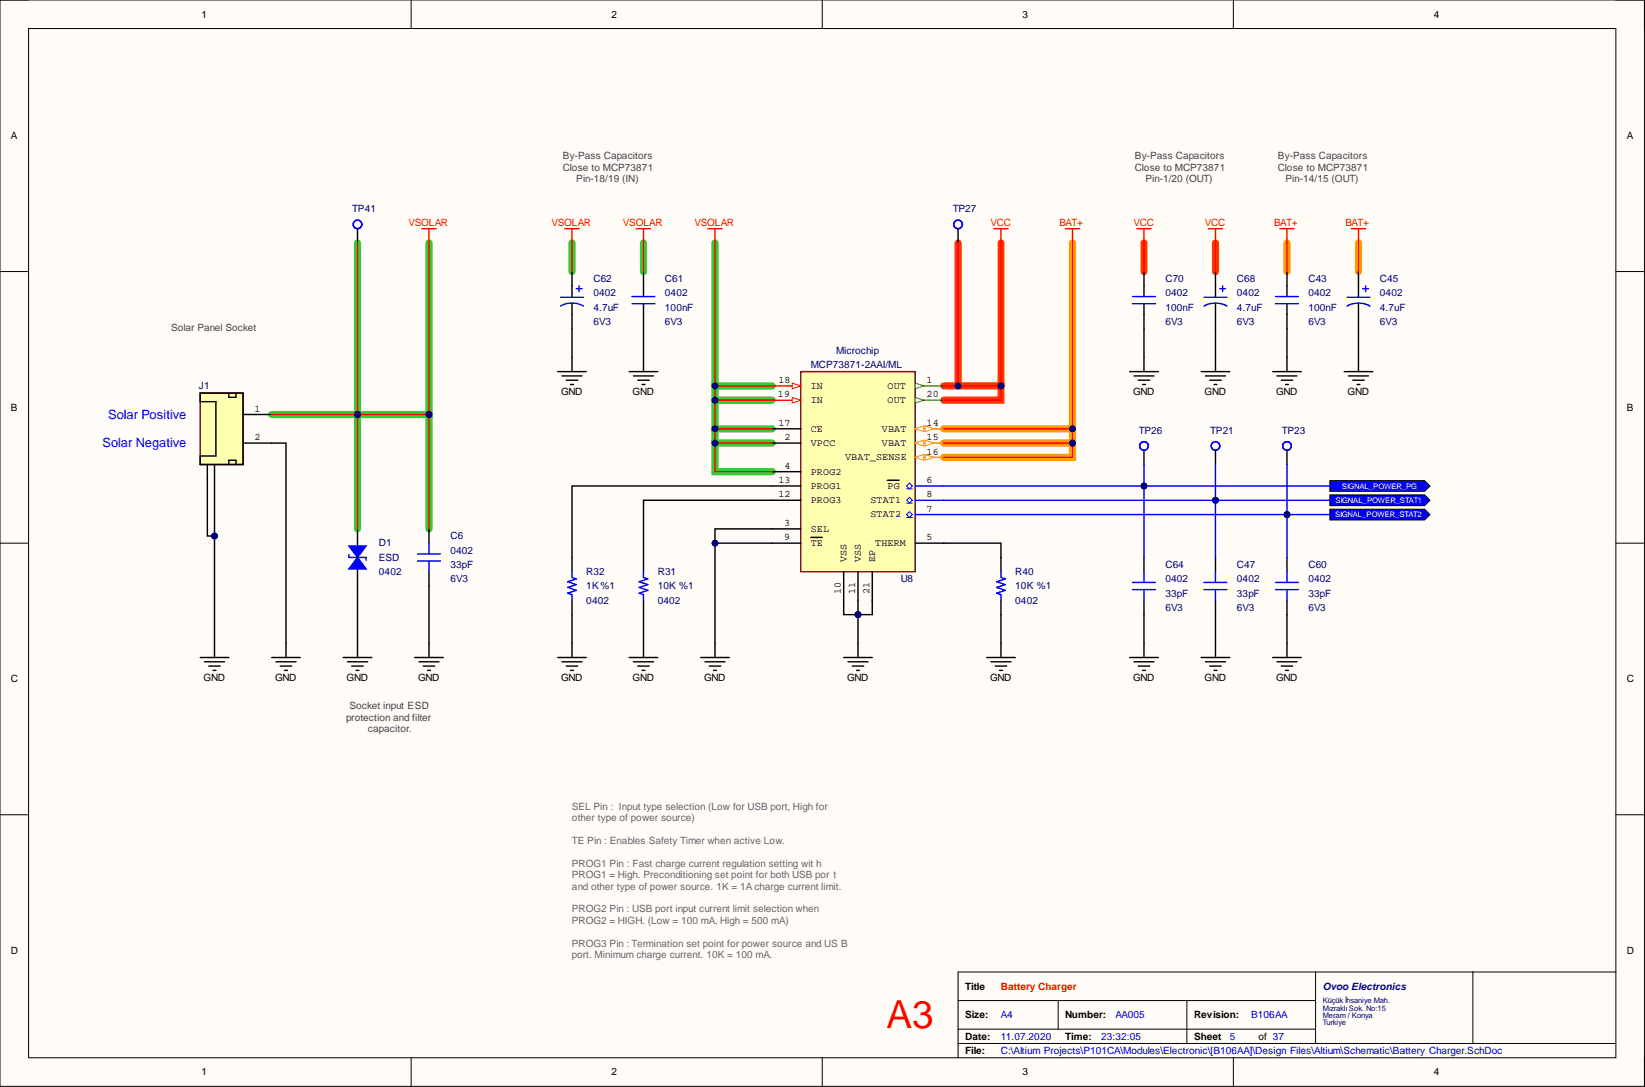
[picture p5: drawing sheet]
<svg xmlns="http://www.w3.org/2000/svg" width="292mm" height="193mm" viewBox="0 0 292 193" stroke-linecap="round" stroke-linejoin="round" font-family="sans-serif">
<path d="M0 0h292v192.9h-292z" fill-rule="evenodd" fill="#fffcf8"/>
<path d="M0 0h292v192.9h-292z" fill="none" stroke="#000" stroke-width=".18"/>
<path d="M5.1 5.1h281.8v182.7h-281.8z" fill-rule="evenodd" fill="#fffcf8"/>
<g fill="none" stroke="#000" stroke-width=".18">
<path d="M0 0h5.1M73 0v5.1M146 0v5.1M219 0v5.1M286.9 0h5.1v5.1M5.1 5.1h281.8v182.7h-281.8zM0 48.2h5.1M286.9 48.2h5.1M0 96.4h5.1M286.9 96.4h5.1M0 144.6h5.1M286.9 144.6h5.1"/>
<path d="M170.1 177.6h63.5M187.9 177.6v5.1M210.8 177.6v7.6M233.6 172.6v12.6M261.5 172.6v12.6M286.9 172.6h-116.8v15.2M73 187.8v5.1M146 187.8v5.1M170.1 185.2h116.8M170.1 182.7h63.5M219 187.8v5.1M292 187.8v5.1"/>
</g>
<path d="M190.4 43.1v38.1h-22.8M228.5 43.1v5.1M241.2 43.1v5.1M167.6 78.7h22.8M167.6 76.1h22.8" fill="none" stroke="#f90" stroke-width="1.3"/>
<path d="M63.5 43.1v50.8M76.2 43.1v30.5h-28M101.6 43.1v5.1M114.3 43.1v5.1M127 43.1v25.4M76.2 73.6v20.3M127 71h10.1M127 76.1v2.6M137.1 78.7h-10.1v5h10.1M137.1 68.5h-10.1v7.6h10.1" fill="none" stroke="#3c3" stroke-width="1.3"/>
<path d="M170.1 43.1v25.4M177.7 43.1v25.4M203.1 43.1v5.1M215.8 43.1v5.1M167.6 68.5h10.1v2.5h-10.1" fill="none" stroke="#f30" stroke-width="1.3"/>
<g fill="none" stroke="#000" stroke-width=".25">
<path d="M99 66h5.1M99.8 66.7h3.5M100.6 67.5h2M101.3 68.3h.5M101.6 63.4v2.6M111.7 66h5.1M112.5 66.7h3.5M113.2 67.5h2.1M114 68.3h.5M114.3 63.4v2.6M200.6 66h5.1M201.4 66.7h3.5"/>
<path d="M202.1 67.5h2M202.9 68.3h.5M203.1 63.4v2.6M213.3 66h5.1M214.1 66.7h3.5M214.8 67.5h2M215.6 68.3h.5M215.8 63.4v2.6M226 66h5.1M226.7 66.7h3.6M227.5 67.5h2M228.3 68.3h.5"/>
<path d="M228.5 63.4v2.6M238.7 66h5.1M239.4 66.7h3.6M240.2 67.5h2M241 68.3h.5M241.2 63.4v2.6M99 116.7h5.1M99.8 117.5h3.5M100.6 118.2h2M101.3 119h.5M101.6 114.2v2.5M111.7 116.7h5.1"/>
<path d="M112.5 117.5h3.5M113.2 118.2h2.1M114 119h.5M114.3 114.2v2.5M124.4 116.7h5.1M125.2 117.5h3.5M125.9 118.2h2.1M126.7 119h.5M127 114.2v2.5M149.8 116.7h5.1M150.6 117.5h3.5M151.3 118.2h2.1"/>
<path d="M152.1 119h.5M152.4 114.2v2.5M175.2 116.7h5.1M176 117.5h3.5M176.7 118.2h2.1M177.5 119h.5M177.7 114.2v2.5M200.6 116.7h5.1M201.4 117.5h3.5M202.1 118.2h2M202.9 119h.5M203.1 114.2v2.5"/>
<path d="M213.3 116.7h5.1M214.1 117.5h3.5M214.8 118.2h2M215.6 119h.5M215.8 114.2v2.5M226 116.7h5.1M226.7 117.5h3.6M227.5 118.2h2M228.3 119h.5M228.5 114.2v2.5"/>
</g>
<path d="M176.5 40.6h2.5M177.7 40.6v2.5M189.2 40.6h2.5M190.4 40.6v2.5M201.9 40.6h2.5M203.1 40.6v2.5M214.6 40.6h2.5M215.8 40.6v2.5M227.3 40.6h2.5M228.5 40.6v2.5M240 40.6h2.5M241.2 40.6v2.5" fill="none" stroke="#f00" stroke-width=".25"/>
<path d="M142.2 66h20.3v35.5h-20.3z" fill-rule="evenodd" fill="#ffffb0"/>
<path d="M142.2 66h20.3v35.5h-20.3z" fill="none" stroke="#800000" stroke-width=".25"/>
<path d="M162.5 68.5h5.1" fill="none" stroke="#38761d" stroke-width=".25"/>
<path d="M162.5 68l1.5 .5-1.5 .5z" fill="#f8fcff"/>
<path d="M162.5 68l1.5 .5-1.5 .5z" fill="none" stroke="#38761d" stroke-width=".18"/>
<path d="M137.1 78.7h5.1M137.1 93.9h5.1M137.1 83.7h5.1M137.1 96.4h5.1M144 95.4h2M157.6 85.3h2.1M162.5 96.4h5.1M149.8 101.5v5.1" fill="none" stroke="#000" stroke-width=".25"/>
<path d="M162.5 86.3h5.1M162.5 91.3h5.1M162.5 88.8h5.1" fill="none" stroke="#00f" stroke-width=".25"/>
<path d="M161 86.3l.5-.5 .5 .5-.5 .5zM161 91.3l.5-.5 .5 .5-.5 .6zM161 88.8l.5-.5 .5 .5-.5 .5zM161 86.8h1M161 91.9h1M161 89.3h1" fill="none" stroke="#00f" stroke-width=".18"/>
<path d="M162.5 78.7h5.1" fill="none" stroke="#f90" stroke-width=".25"/>
<path d="M162.5 78.7l1.5-.5v1z" fill="#f8fcff"/>
<path d="M162.5 78.7l1.5-.5v1z" fill="none" stroke="#f90" stroke-width=".18"/>
<path d="M164.3 78.2l1.5 .5-1.5 .5z" fill="#f8fcff"/>
<path d="M164.3 78.2l1.5 .5-1.5 .5z" fill="none" stroke="#f90" stroke-width=".18"/>
<path d="M162.5 76.1h5.1" fill="none" stroke="#f90" stroke-width=".25"/>
<path d="M162.5 76.1l1.5-.5v1z" fill="#f8fcff"/>
<path d="M162.5 76.1l1.5-.5v1z" fill="none" stroke="#f90" stroke-width=".18"/>
<path d="M164.3 75.6l1.5 .5-1.5 .5z" fill="#f8fcff"/>
<path d="M164.3 75.6l1.5 .5-1.5 .5z" fill="none" stroke="#f90" stroke-width=".18"/>
<path d="M137.1 86.3h5.1M137.1 88.8h5.1M152.4 101.5v5.1M154.9 101.5v5.1" fill="none" stroke="#000" stroke-width=".25"/>
<path d="M162.5 71h5.1" fill="none" stroke="#38761d" stroke-width=".25"/>
<path d="M162.5 70.5l1.5 .5-1.5 .6z" fill="#f8fcff"/>
<path d="M162.5 70.5l1.5 .5-1.5 .6z" fill="none" stroke="#38761d" stroke-width=".18"/>
<path d="M137.1 71h5.1" fill="none" stroke="#f00" stroke-width=".25"/>
<path d="M140.7 70.5l1.5 .5-1.5 .6z" fill="#f8fcff"/>
<path d="M140.7 70.5l1.5 .5-1.5 .6z" fill="none" stroke="#f00" stroke-width=".18"/>
<path d="M137.1 68.5h5.1" fill="none" stroke="#f00" stroke-width=".25"/>
<path d="M140.7 68l1.5 .5-1.5 .5z" fill="#f8fcff"/>
<path d="M140.7 68l1.5 .5-1.5 .5z" fill="none" stroke="#f00" stroke-width=".18"/>
<path d="M137.1 76.1h5.1" fill="none" stroke="#000" stroke-width=".25"/>
<path d="M162.5 81.2h5.1" fill="none" stroke="#f90" stroke-width=".25"/>
<path d="M162.5 81.2l1.5-.5v1z" fill="#f8fcff"/>
<path d="M162.5 81.2l1.5-.5v1z" fill="none" stroke="#f90" stroke-width=".18"/>
<path d="M164.3 80.7l1.5 .5-1.5 .5z" fill="#f8fcff"/>
<path d="M164.3 80.7l1.5 .5-1.5 .5z" fill="none" stroke="#f90" stroke-width=".18"/>
<g fill="none" stroke="#000" stroke-width=".25">
<path d="M101.6 48.2v4.4M101.6 53.9v4.5M114.3 48.2v4.4M114.3 53.9v4.5M203.1 48.2v4.4M203.1 53.9v4.5M215.8 48.2v4.4M215.8 53.9v4.5M228.5 48.2v4.4M228.5 53.9v4.5M241.2 48.2v4.4M241.2 53.9v4.5"/>
<path d="M36.8 82.5v2.5M38.1 82.5v2.5M101.6 99v2.5M114.3 99v2.5M177.7 99v2.5M203.1 99v2.5M215.8 99v2.5M228.5 99v2.5M101.6 106.6v2.5M114.3 106.6v2.5M177.7 106.6v2.5M203.1 106.6v2.5"/>
<path d="M215.8 106.6v2.5M228.5 106.6v2.5"/>
</g>
<g fill="none" stroke="#00f" stroke-width=".25">
<path d="M99.5 54.3a4 4 0 0 1 4.1 .1M99.5 52.8h4.1M102.3 51.3h1M102.8 50.7v1.1M112.2 53.9h4.1M112.2 52.6h4.1M201.1 53.9h4.1M201.1 52.6h4.1M213.8 54.4a4 4 0 0 1 4.1 0M213.8 52.8h4.1M216.6 51.3h1M217.1 50.7v1.1"/>
<path d="M226.5 53.9h4.1M226.5 52.6h4.1M239.2 54.4a4 4 0 0 1 4.1 0M239.2 52.8h4.1M242 51.3h1M242.5 50.7v1.1M101.6 101.5v1l.7 .3-1.5 .5 1.5 .5-1.5 .5 1.5 .5-1.5 .5 .8 .3v1M114.3 101.5v1l.7 .3-1.5 .5 1.5 .5-1.5 .5 1.5 .5-1.5 .5 .8 .3v1M177.7 101.5v1l.8 .3-1.5 .5 1.5 .5-1.5 .5 1.5 .5-1.5 .5 .7 .3v1M201.1 104.7h4.1M201.1 103.4h4.1M203.1 101.5v1.9"/>
<path d="M203.1 104.7v1.9M213.8 104.7h4.1M213.8 103.4h4.1M215.8 101.5v1.9M215.8 104.7v1.9M226.5 104.7h4.1M226.5 103.4h4.1M228.5 101.5v1.9M228.5 104.7v1.9"/>
</g>
<path d="M35.5 69.8h7.7v12.7h-7.7z" fill-rule="evenodd" fill="#ffffb0"/>
<path d="M35.5 69.8h7.7v12.7h-7.7z" fill="none" stroke="#800000" stroke-width=".25"/>
<g fill="none" stroke="#000" stroke-width=".25">
<path d="M35.5 69.8h7.7v12.7h-7.7v-1.6h2.8v-9.6h-2.8zM40.6 69.8v.7h1.3v-.7M43.2 73.6h5M43.2 78.7h5M40.6 82.5v-.8h1.3v.8M63.5 93.9v4M63.5 100v4M35.5 116.7h5.1M36.3 117.5h3.6M37.1 118.2h2M37.8 119h.5M38.1 114.2v2.5"/>
<path d="M48.2 116.7h5.1M49 117.5h3.6M49.8 118.2h2M50.5 119h.5M50.8 114.2v2.5M60.9 116.7h5.1M61.7 117.5h3.6M62.5 118.2h2M63.2 119h.5M63.5 114.2v2.5M73.6 116.7h5.1M74.4 117.5h3.6"/>
<path d="M75.2 118.2h2M75.9 119h.5M76.2 114.2v2.5"/>
</g>
<path d="M74.9 40.6h2.5M76.2 40.6v2.5" fill="none" stroke="#f00" stroke-width=".25"/>
<path d="M62 99h3" fill="none" stroke="#00f" stroke-width=".25"/>
<path d="M63.5 99l1.5 2h-3z" fill="#00f"/>
<path d="M62 98.5v.5M63.5 99l1.5 2h-3zM65 99v.5" fill="none" stroke="#00f" stroke-width=".25"/>
<path d="M62 96.9h3l-1.5 2.1z" fill="#00f"/>
<path d="M62 96.9h3l-1.5 2.1zM74.1 98.3h4.1M74.1 99.6h4.1M76.2 96.4v1.9M76.2 99.6v1.9" fill="none" stroke="#00f" stroke-width=".25"/>
<path d="M76.2 93.9v2.5M76.2 101.5v2.5" fill="none" stroke="#000" stroke-width=".25"/>
<path d="M100.3 40.6h2.5M101.6 40.6v2.5M113 40.6h2.5M114.3 40.6v2.5M125.7 40.6h2.5M127 40.6v2.5" fill="none" stroke="#f00" stroke-width=".25"/>
<path d="M236.1 85.3h16.9l.9 1-.9 .9h-16.9z" fill-rule="evenodd" fill="#00f"/>
<path d="M236.1 85.3h16.9l.9 1-.9 .9h-16.9z" fill="none" stroke="#000" stroke-width=".18"/>
<path d="M236.1 87.9h16.9l.9 .9-.9 1h-16.9z" fill-rule="evenodd" fill="#00f"/>
<path d="M236.1 87.9h16.9l.9 .9-.9 1h-16.9z" fill="none" stroke="#000" stroke-width=".18"/>
<path d="M236.1 90.4h16.9l.9 .9-.9 1h-16.9z" fill-rule="evenodd" fill="#00f"/>
<path d="M236.1 90.4h16.9l.9 .9-.9 1h-16.9z" fill="none" stroke="#000" stroke-width=".18"/>
<g fill="none" stroke="#00f" stroke-width=".25">
<circle cx="63.5" cy="39.8" r=".76"/>
<circle cx="170.1" cy="39.8" r=".76"/>
<circle cx="203.1" cy="79.2" r=".76"/>
<circle cx="215.8" cy="79.2" r=".76"/>
<circle cx="228.5" cy="79.2" r=".76"/>
</g>
<path d="M63.5 40.6v2.5M170.1 40.6v2.5M203.1 79.9v2.6M215.8 79.9v2.6M228.5 79.9v2.6M36.8 85v10.2h1.3" fill="none" stroke="#000" stroke-width=".25"/>
<path d="M241.2 43.1v5.1" fill="none" stroke="#f00" stroke-width=".25"/>
<circle cx="38.1" cy="95.2" r=".51" fill="#000080"/>
<circle cx="38.1" cy="95.2" r=".51" fill="none" stroke="#000080" stroke-width=".18"/>
<path d="M48.2 78.7h2.6v35.5" fill="none" stroke="#000" stroke-width=".25"/>
<path d="M76.2 43.1v30.5h-28" fill="none" stroke="#f00" stroke-width=".25"/>
<circle cx="63.5" cy="73.6" r=".51" fill="#000080"/>
<circle cx="63.5" cy="73.6" r=".51" fill="none" stroke="#000080" stroke-width=".18"/>
<circle cx="76.2" cy="73.6" r=".51" fill="#000080"/>
<circle cx="76.2" cy="73.6" r=".51" fill="none" stroke="#000080" stroke-width=".18"/>
<path d="M127 96.4h10.1M137.1 86.3h-35.5v12.7M137.1 88.8h-22.8v10.2" fill="none" stroke="#000" stroke-width=".25"/>
<circle cx="127" cy="96.4" r=".51" fill="#000080"/>
<circle cx="127" cy="96.4" r=".51" fill="none" stroke="#000080" stroke-width=".18"/>
<path d="M137.1 93.9h-10.1v20.3" fill="none" stroke="#000" stroke-width=".25"/>
<circle cx="127" cy="96.4" r=".51" fill="#000080"/>
<circle cx="127" cy="96.4" r=".51" fill="none" stroke="#000080" stroke-width=".18"/>
<path d="M137.1 78.7h-10.1v5h10.1" fill="none" stroke="#f00" stroke-width=".25"/>
<circle cx="127" cy="78.7" r=".51" fill="#000080"/>
<circle cx="127" cy="78.7" r=".51" fill="none" stroke="#000080" stroke-width=".18"/>
<path d="M137.1 68.5h-10.1v7.6h10.1" fill="none" stroke="#f00" stroke-width=".25"/>
<circle cx="127" cy="76.1" r=".51" fill="#000080"/>
<circle cx="127" cy="76.1" r=".51" fill="none" stroke="#000080" stroke-width=".18"/>
<circle cx="127" cy="71" r=".51" fill="#000080"/>
<circle cx="127" cy="71" r=".51" fill="none" stroke="#000080" stroke-width=".18"/>
<circle cx="127" cy="68.5" r=".51" fill="#000080"/>
<circle cx="127" cy="68.5" r=".51" fill="none" stroke="#000080" stroke-width=".18"/>
<path d="M127 71h10.1" fill="none" stroke="#f00" stroke-width=".25"/>
<circle cx="127" cy="71" r=".51" fill="#000080"/>
<circle cx="127" cy="71" r=".51" fill="none" stroke="#000080" stroke-width=".18"/>
<path d="M149.8 106.6v2.5h2.6v5.1" fill="none" stroke="#000" stroke-width=".25"/>
<circle cx="152.4" cy="109.1" r=".51" fill="#000080"/>
<circle cx="152.4" cy="109.1" r=".51" fill="none" stroke="#000080" stroke-width=".18"/>
<path d="M154.9 106.6v2.5h-2.5" fill="none" stroke="#000" stroke-width=".25"/>
<circle cx="152.4" cy="109.1" r=".51" fill="#000080"/>
<circle cx="152.4" cy="109.1" r=".51" fill="none" stroke="#000080" stroke-width=".18"/>
<path d="M167.6 96.4h10.1v2.6" fill="none" stroke="#000" stroke-width=".25"/>
<path d="M167.6 91.3h68.5" fill="none" stroke="#00f" stroke-width=".25"/>
<circle cx="228.5" cy="91.3" r=".51" fill="#000080"/>
<circle cx="228.5" cy="91.3" r=".51" fill="none" stroke="#000080" stroke-width=".18"/>
<path d="M167.6 88.8h68.5" fill="none" stroke="#00f" stroke-width=".25"/>
<circle cx="215.8" cy="88.8" r=".51" fill="#000080"/>
<circle cx="215.8" cy="88.8" r=".51" fill="none" stroke="#000080" stroke-width=".18"/>
<path d="M167.6 86.3h68.5" fill="none" stroke="#00f" stroke-width=".25"/>
<circle cx="203.1" cy="86.3" r=".51" fill="#000080"/>
<circle cx="203.1" cy="86.3" r=".51" fill="none" stroke="#000080" stroke-width=".18"/>
<path d="M190.4 43.1v38.1h-22.8" fill="none" stroke="#f00" stroke-width=".25"/>
<circle cx="190.4" cy="76.1" r=".51" fill="#000080"/>
<circle cx="190.4" cy="76.1" r=".51" fill="none" stroke="#000080" stroke-width=".18"/>
<circle cx="190.4" cy="78.7" r=".51" fill="#000080"/>
<circle cx="190.4" cy="78.7" r=".51" fill="none" stroke="#000080" stroke-width=".18"/>
<path d="M167.6 78.7h22.8" fill="none" stroke="#f00" stroke-width=".25"/>
<circle cx="190.4" cy="78.7" r=".51" fill="#000080"/>
<circle cx="190.4" cy="78.7" r=".51" fill="none" stroke="#000080" stroke-width=".18"/>
<path d="M167.6 76.1h22.8" fill="none" stroke="#f00" stroke-width=".25"/>
<circle cx="190.4" cy="76.1" r=".51" fill="#000080"/>
<circle cx="190.4" cy="76.1" r=".51" fill="none" stroke="#000080" stroke-width=".18"/>
<path d="M167.6 68.5h10.1v2.5h-10.1" fill="none" stroke="#f00" stroke-width=".25"/>
<circle cx="170.1" cy="68.5" r=".51" fill="#000080"/>
<circle cx="170.1" cy="68.5" r=".51" fill="none" stroke="#000080" stroke-width=".18"/>
<circle cx="177.7" cy="68.5" r=".51" fill="#000080"/>
<circle cx="177.7" cy="68.5" r=".51" fill="none" stroke="#000080" stroke-width=".18"/>
<path d="M38.1 85v29.2" fill="none" stroke="#000" stroke-width=".25"/>
<circle cx="38.1" cy="95.2" r=".51" fill="#000080"/>
<circle cx="38.1" cy="95.2" r=".51" fill="none" stroke="#000080" stroke-width=".18"/>
<path d="M63.5 104v10.2" fill="none" stroke="#000" stroke-width=".25"/>
<path d="M63.5 73.6v20.3" fill="none" stroke="#f00" stroke-width=".25"/>
<circle cx="63.5" cy="73.6" r=".51" fill="#000080"/>
<circle cx="63.5" cy="73.6" r=".51" fill="none" stroke="#000080" stroke-width=".18"/>
<path d="M63.5 43.1v30.5" fill="none" stroke="#f00" stroke-width=".25"/>
<circle cx="63.5" cy="73.6" r=".51" fill="#000080"/>
<circle cx="63.5" cy="73.6" r=".51" fill="none" stroke="#000080" stroke-width=".18"/>
<path d="M76.2 104v10.2" fill="none" stroke="#000" stroke-width=".25"/>
<path d="M76.2 73.6v20.3" fill="none" stroke="#f00" stroke-width=".25"/>
<circle cx="76.2" cy="73.6" r=".51" fill="#000080"/>
<circle cx="76.2" cy="73.6" r=".51" fill="none" stroke="#000080" stroke-width=".18"/>
<path d="M101.6 58.4v5M114.3 58.4v5M101.6 109.1v5.1M114.3 109.1v5.1" fill="none" stroke="#000" stroke-width=".25"/>
<path d="M101.6 43.1v5.1M114.3 43.1v5.1M127 76.1v2.6" fill="none" stroke="#f00" stroke-width=".25"/>
<circle cx="127" cy="78.7" r=".51" fill="#000080"/>
<circle cx="127" cy="78.7" r=".51" fill="none" stroke="#000080" stroke-width=".18"/>
<circle cx="127" cy="76.1" r=".51" fill="#000080"/>
<circle cx="127" cy="76.1" r=".51" fill="none" stroke="#000080" stroke-width=".18"/>
<path d="M127 43.1v25.4" fill="none" stroke="#f00" stroke-width=".25"/>
<circle cx="127" cy="68.5" r=".51" fill="#000080"/>
<circle cx="127" cy="68.5" r=".51" fill="none" stroke="#000080" stroke-width=".18"/>
<path d="M152.4 106.6v2.5" fill="none" stroke="#000" stroke-width=".25"/>
<circle cx="152.4" cy="109.1" r=".51" fill="#000080"/>
<circle cx="152.4" cy="109.1" r=".51" fill="none" stroke="#000080" stroke-width=".18"/>
<path d="M170.1 43.1v25.4" fill="none" stroke="#f00" stroke-width=".25"/>
<circle cx="170.1" cy="68.5" r=".51" fill="#000080"/>
<circle cx="170.1" cy="68.5" r=".51" fill="none" stroke="#000080" stroke-width=".18"/>
<path d="M177.7 109.1v5.1" fill="none" stroke="#000" stroke-width=".25"/>
<path d="M177.7 43.1v25.4" fill="none" stroke="#f00" stroke-width=".25"/>
<circle cx="177.7" cy="68.5" r=".51" fill="#000080"/>
<circle cx="177.7" cy="68.5" r=".51" fill="none" stroke="#000080" stroke-width=".18"/>
<path d="M203.1 109.1v5.1" fill="none" stroke="#000" stroke-width=".25"/>
<path d="M203.1 86.3v12.7" fill="none" stroke="#00f" stroke-width=".25"/>
<circle cx="203.1" cy="86.3" r=".51" fill="#000080"/>
<circle cx="203.1" cy="86.3" r=".51" fill="none" stroke="#000080" stroke-width=".18"/>
<path d="M203.1 82.5v3.8" fill="none" stroke="#00f" stroke-width=".25"/>
<circle cx="203.1" cy="86.3" r=".51" fill="#000080"/>
<circle cx="203.1" cy="86.3" r=".51" fill="none" stroke="#000080" stroke-width=".18"/>
<path d="M203.1 58.4v5M215.8 109.1v5.1" fill="none" stroke="#000" stroke-width=".25"/>
<path d="M203.1 43.1v5.1" fill="none" stroke="#f00" stroke-width=".25"/>
<path d="M215.8 88.8v10.2" fill="none" stroke="#00f" stroke-width=".25"/>
<circle cx="215.8" cy="88.8" r=".51" fill="#000080"/>
<circle cx="215.8" cy="88.8" r=".51" fill="none" stroke="#000080" stroke-width=".18"/>
<path d="M215.8 82.5v6.3" fill="none" stroke="#00f" stroke-width=".25"/>
<circle cx="215.8" cy="88.8" r=".51" fill="#000080"/>
<circle cx="215.8" cy="88.8" r=".51" fill="none" stroke="#000080" stroke-width=".18"/>
<path d="M215.8 58.4v5M228.5 109.1v5.1" fill="none" stroke="#000" stroke-width=".25"/>
<path d="M215.8 43.1v5.1" fill="none" stroke="#f00" stroke-width=".25"/>
<path d="M228.5 91.3v7.7" fill="none" stroke="#00f" stroke-width=".25"/>
<circle cx="228.5" cy="91.3" r=".51" fill="#000080"/>
<circle cx="228.5" cy="91.3" r=".51" fill="none" stroke="#000080" stroke-width=".18"/>
<path d="M228.5 82.5v8.8" fill="none" stroke="#00f" stroke-width=".25"/>
<circle cx="228.5" cy="91.3" r=".51" fill="#000080"/>
<circle cx="228.5" cy="91.3" r=".51" fill="none" stroke="#000080" stroke-width=".18"/>
<path d="M228.5 58.4v5M241.2 58.4v5" fill="none" stroke="#000" stroke-width=".25"/>
<path d="M228.5 43.1v5.1" fill="none" stroke="#f00" stroke-width=".25"/>
<text font-size="6.9" fill="#f00" x="157.4" y="182.5">A3</text>
<g font-size="2.3" fill="#00f">
<text x="19.2" y="74.3">Solar Positive</text>
<text x="18.2" y="79.4">Solar Negative</text>
</g>
<g font-size="1.8">
<text x="35.8" y="3.1">1</text>
<text x="108.6" y="3.1">2</text>
<text x="181.6" y="3.1">3</text>
<text x="254.6" y="3.1">4</text>
<text x="1.9" y="24.7">A</text>
<text x="288.9" y="24.7">A</text>
<text x="99.6" y="70.1">GND</text>
<text x="112.3" y="70.1">GND</text>
<text x="138.1" y="70.5">19</text>
<text x="138.2" y="68">18</text>
<text x="144" y="71.6">IN</text>
<text x="144" y="69">IN</text>
<text x="157.6" y="69">OUT</text>
<text x="157.6" y="71.6">OUT</text>
<text x="164.5" y="68">1</text>
<text x="164.5" y="70.5">20</text>
<text x="201.2" y="70.1">GND</text>
<text x="213.9" y="70.1">GND</text>
<text x="226.6" y="70.1">GND</text>
<text x="239.3" y="70.1">GND</text>
<text x="1.9" y="72.9">B</text>
<text x="45.2" y="73.1">1</text>
<text x="138.2" y="75.6">17</text>
<text x="144" y="76.6">CE</text>
<text x="156.6" y="76.6">VBAT</text>
<text x="164.5" y="75.6">14</text>
<text x="288.9" y="72.9">B</text>
<text x="45.2" y="78.2">2</text>
<text x="139.3" y="78.2">2</text>
<text x="139.3" y="83.2">4</text>
<text x="144" y="79.2">VPCC</text>
<text x="150.1" y="81.7">VBAT_SENSE</text>
<text x="156.6" y="79.2">VBAT</text>
<text x="164.5" y="78.2">15</text>
<text x="164.5" y="80.7">16</text>
<text x="138.2" y="85.8">13</text>
<text x="138.2" y="88.3">12</text>
<text x="144" y="84.2">PROG2</text>
<text x="144" y="86.8">PROG1</text>
<text x="144" y="89.3">PROG3</text>
<text x="154.6" y="89.3">STAT1</text>
<text x="157.6" y="86.8">PG</text>
<text x="164.5" y="85.8">6</text>
<text x="164.5" y="88.3">8</text>
<text x="139.2" y="93.4">3</text>
<text x="139.2" y="95.9">9</text>
<text x="144" y="94.4">SEL</text>
<text x="154.6" y="91.9">STAT2</text>
<text x="164.5" y="95.9">5</text>
<text x="164.5" y="90.8">7</text>
<text x="144" y="96.9">TE</text>
<text x="150.3" y="99.7" transform="rotate(-90 150.3 99.7)">VSS</text>
<text x="152.9" y="99.7" transform="rotate(-90 152.9 99.7)">VSS</text>
<text x="155.4" y="99.7" transform="rotate(-90 155.4 99.7)">EP</text>
<text x="155.4" y="96.9">THERM</text>
<text x="149.3" y="105.5" transform="rotate(-90 149.3 105.5)">10</text>
<text x="151.8" y="105.5" transform="rotate(-90 151.8 105.5)">11</text>
<text x="154.4" y="105.5" transform="rotate(-90 154.4 105.5)">21</text>
<text x="1.9" y="121.1">C</text>
<text x="36.1" y="120.9">GND</text>
<text x="48.8" y="120.9">GND</text>
<text x="61.5" y="120.9">GND</text>
<text x="74.2" y="120.9">GND</text>
<text x="99.6" y="120.9">GND</text>
<text x="112.3" y="120.9">GND</text>
<text x="125" y="120.9">GND</text>
<text x="150.4" y="120.9">GND</text>
<text x="175.8" y="120.9">GND</text>
<text x="201.2" y="120.9">GND</text>
<text x="213.9" y="120.9">GND</text>
<text x="226.6" y="120.9">GND</text>
<text x="288.9" y="121.1">C</text>
<text x="1.9" y="169.3">D</text>
<text x="288.9" y="169.3">D</text>
<text x="171.4" y="175.7">Title</text>
<text x="171.4" y="180.8">Size:</text>
<text x="171.4" y="184.6">Date:</text>
<text x="189.2" y="180.8">Number:</text>
<text x="189.2" y="184.6">Time:</text>
<text x="212" y="180.8">Revision:</text>
<text x="212" y="184.6">Sheet</text>
<text x="223.4" y="184.6">of 37</text>
<text x="35.8" y="190.9">1</text>
<text x="108.6" y="190.9">2</text>
<text x="171.4" y="187.1">File:</text>
<text x="181.6" y="190.9">3</text>
<text x="254.6" y="190.9">4</text>
</g>
<g font-size="1.8" fill="#434343">
<text x="100" y="28.2">By-Pass Capacitors</text>
<text x="201.5" y="28.2">By-Pass Capacitors</text>
<text x="226.9" y="28.2">By-Pass Capacitors</text>
<text x="100" y="30.3">Close to MCP73871</text>
<text x="102.3" y="32.3">Pin-18/19 (IN)</text>
<text x="201.5" y="30.3">Close to MCP73871</text>
<text x="203.4" y="32.3">Pin-1/20 (OUT)</text>
<text x="226.9" y="30.3">Close to MCP73871</text>
<text x="228.3" y="32.3">Pin-14/15 (OUT)</text>
<text x="30.4" y="58.7">Solar Panel Socket</text>
<text x="62" y="125.9">Socket input ESD</text>
<text x="61.4" y="128">protection and filter</text>
<text x="65.3" y="130">capacitor.</text>
</g>
<g font-size="1.8" fill="#000080">
<text x="62.5" y="37.6">TP41</text>
<text x="169.2" y="37.6">TP27</text>
<text x="105.4" y="52.6">0402</text>
<text x="105.4" y="50.1">C62</text>
<text x="118.1" y="52.6">0402</text>
<text x="118.1" y="50.1">C61</text>
<text x="206.9" y="52.6">0402</text>
<text x="206.9" y="50.1">C70</text>
<text x="219.6" y="52.6">0402</text>
<text x="219.6" y="50.1">C68</text>
<text x="232.3" y="52.6">0402</text>
<text x="232.3" y="50.1">C43</text>
<text x="245" y="52.6">0402</text>
<text x="245" y="50.1">C45</text>
<text x="105.4" y="55.1">4.7uF</text>
<text x="105.4" y="57.7">6V3</text>
<text x="118.1" y="55.1">100nF</text>
<text x="118.1" y="57.7">6V3</text>
<text x="206.9" y="55.1">100nF</text>
<text x="206.9" y="57.7">6V3</text>
<text x="219.6" y="55.1">4.7uF</text>
<text x="219.6" y="57.7">6V3</text>
<text x="232.3" y="55.1">100nF</text>
<text x="232.3" y="57.7">6V3</text>
<text x="245" y="55.1">4.7uF</text>
<text x="245" y="57.7">6V3</text>
<text x="144" y="65.3">MCP73871-2AAI/ML</text>
<text x="148.5" y="62.8">Microchip</text>
<text x="35.3" y="69.1">J1</text>
<text x="202.2" y="77">TP26</text>
<text x="214.9" y="77">TP21</text>
<text x="227.6" y="77">TP23</text>
<text x="80" y="95.7">C6</text>
<text x="67.3" y="99.6">ESD</text>
<text x="67.3" y="97">D1</text>
<text x="80" y="98.3">0402</text>
<text x="80" y="100.8">33pF</text>
<text x="206.9" y="100.8">C64</text>
<text x="219.6" y="100.8">C47</text>
<text x="232.3" y="100.8">C60</text>
<text x="67.3" y="102.1">0402</text>
<text x="80" y="103.4">6V3</text>
<text x="104.1" y="104.6">1K %1</text>
<text x="104.1" y="107.2">0402</text>
<text x="104.1" y="102.1">R32</text>
<text x="116.8" y="104.6">10K %1</text>
<text x="116.8" y="107.2">0402</text>
<text x="116.8" y="102.1">R31</text>
<text x="160" y="103.4">U8</text>
<text x="180.3" y="104.6">10K %1</text>
<text x="180.3" y="107.2">0402</text>
<text x="180.3" y="102.1">R40</text>
<text x="206.9" y="103.4">0402</text>
<text x="206.9" y="105.9">33pF</text>
<text x="219.6" y="103.4">0402</text>
<text x="219.6" y="105.9">33pF</text>
<text x="232.3" y="103.4">0402</text>
<text x="232.3" y="105.9">33pF</text>
<text x="206.9" y="108.4">6V3</text>
<text x="219.6" y="108.4">6V3</text>
<text x="232.3" y="108.4">6V3</text>
<text x="234.9" y="175.7">Ovoo Electronics</text>
</g>
<g font-size="1.8" fill="#f00">
<text x="72.5" y="40.2">VSOLAR</text>
<text x="97.9" y="40.2">VSOLAR</text>
<text x="110.6" y="40.2">VSOLAR</text>
<text x="123.3" y="40.2">VSOLAR</text>
<text x="175.9" y="40.2">VCC</text>
<text x="188.2" y="40.2">BAT+</text>
<text x="201.3" y="40.2">VCC</text>
<text x="214" y="40.2">VCC</text>
<text x="226.2" y="40.2">BAT+</text>
<text x="238.9" y="40.2">BAT+</text>
<text x="177.7" y="175.7">Battery Charger</text>
</g>
<g font-size="1.8" fill="#666">
<text x="101.6" y="143.7">SEL Pin : Input type selection (Low for USB port, High for</text>
<text x="101.6" y="145.7">other type of power source)</text>
<text x="101.6" y="149.8">TE Pin : Enables Safety Timer when active Low.</text>
<text x="101.6" y="153.9">PROG1 Pin : Fast charge current regulation setting wit h</text>
<text x="101.6" y="155.9">PROG1 = High. Preconditioning set point for both USB por t</text>
<text x="101.6" y="157.9">and other type of power source. 1K = 1A charge current limit.</text>
<text x="101.6" y="162">PROG2 Pin : USB port input current limit selection when</text>
<text x="101.6" y="164">PROG2 = HIGH. (Low = 100 mA, High = 500 mA)</text>
<text x="101.6" y="168.1">PROG3 Pin : Termination set point for power source and US B</text>
<text x="101.6" y="170.1">port. Minimum charge current. 10K = 100 mA.</text>
</g>
<g font-size="1.8" fill="#00f">
<text x="177.7" y="184.6">11.07.2020</text>
<text x="177.7" y="180.8">A4</text>
<text x="195.5" y="184.6">23:32:05</text>
<text x="198.1" y="180.8">AA005</text>
<text x="218.4" y="184.6">5</text>
<text x="222.2" y="180.8">B106AA</text>
<text x="177.7" y="187.1">C:\Altium Projects\P101CA\Modules\Electronic\[B106AA]\Design Files\Altium\Schematic\Battery Charger.SchDoc</text>
</g>
<g font-size="1.4" fill="#fff">
<text x="237.2" y="89.3">SIGNAL_POWER_STAT1</text>
<text x="238.3" y="86.8">SIGNAL_POWER_PG</text>
<text x="237.1" y="91.9">SIGNAL_POWER_STAT2</text>
</g>
<g font-size="1.4" fill="#000080">
<text x="234.9" y="178.1">Küçük İhsaniye Mah.</text>
<text x="234.9" y="179.4">MızraklıSok. No:15</text>
<text x="234.9" y="180.7">Meram / Konya</text>
<text x="234.9" y="181.9">Turkiye</text>
</g>
</svg>
